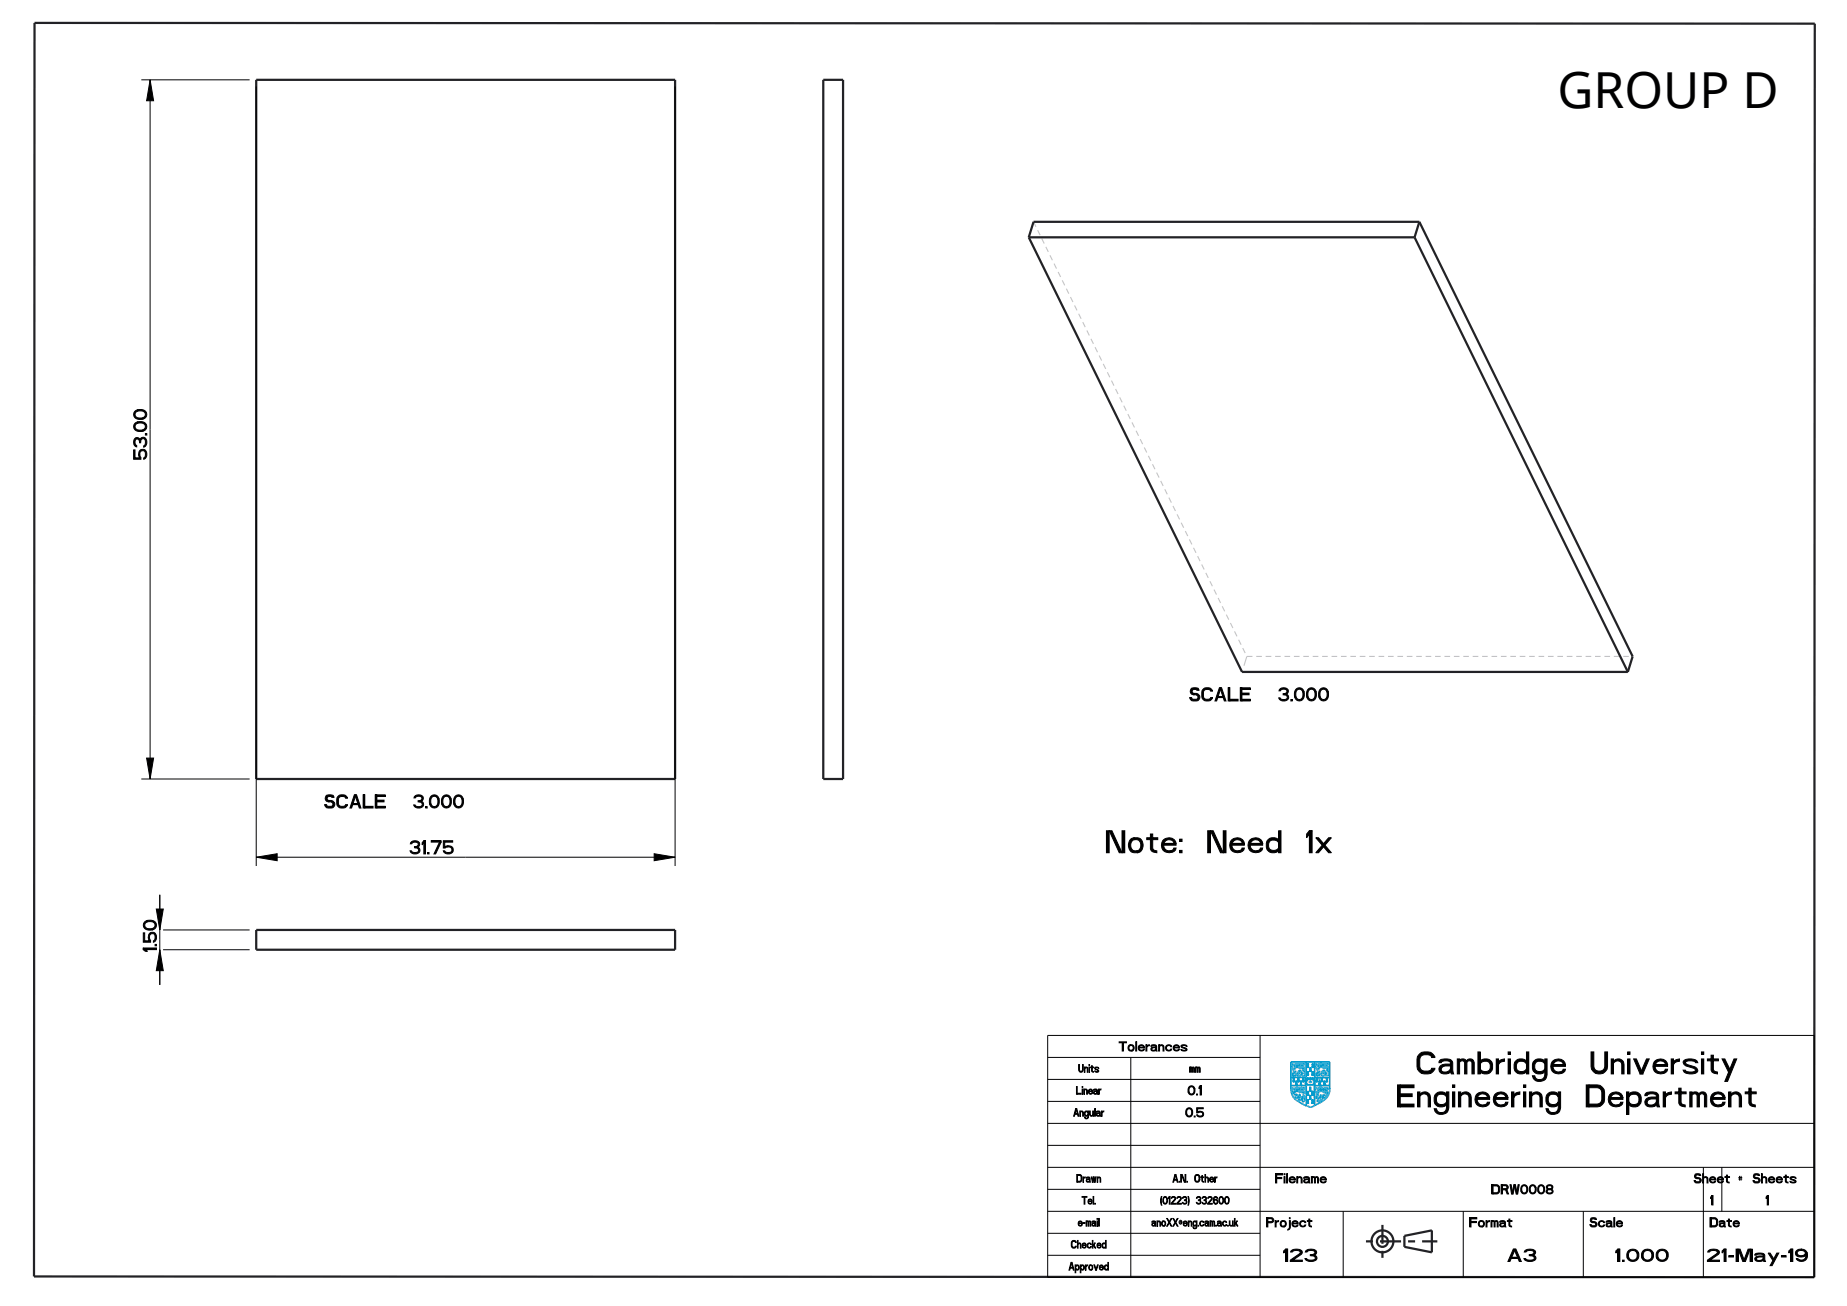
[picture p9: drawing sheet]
<svg xmlns="http://www.w3.org/2000/svg" width="420mm" height="297mm" viewBox="0 0 420 297" stroke-linecap="round" stroke-linejoin="round" font-family="sans-serif">
<path d="M310.6 282.3h16.2M314.4 286v-7.4" fill="none" stroke="#222226" stroke-width=".51" stroke-dasharray="1.6 1.6 4.8 1.6" stroke-linecap="butt"/>
<g fill="none" stroke="#222226" stroke-width=".51">
<path d="M7.9 5.2l404.8 .2-.1 285.1-404.9-.2zM58.3 18.2h95.2v159h-95.2zM187.2 18.2h4.5v159h-4.5zM233.9 54l48.5 98.8h87.8M233.9 54h87.8M321.7 54l48.5 98.8M322.8 50.4h-87.8l-1.1 3.6M322.8 50.4l48.5 98.9-1.1 3.5M322.8 50.4l-1.1 3.6M58.3 211.5h95.2v4.5h-95.2zM319.4 281.1l6.2-1.3v5l-6.2-1.3z"/>
<circle cx="314.4" cy="282.3" r="1.25"/>
<circle cx="314.4" cy="282.3" r="2.5"/>
</g>
<g fill="none" stroke="#09c" stroke-width=".38">
<path d="M293.5 246.9h3.5v4.6M293.7 242.4v.1M293.7 242.5h.1M293.7 242.5l.5 1.3M293.8 242.4h-.1M293.9 242v-.1l.2 .2M293.9 242v.3l-.1 .1M293.9 242h.1M293.9 244.2h.1M293.9 244.1h.1M293.9 244.1v.1M293.9 244.7h.1"/>
<path d="M293.9 247.5l-.1 .3 .4 1 .2 .2 .3-.2 .3 .2-.1 .2-.3-.1v.5l.4 .1 .6-.9 .1 .9h-.4l-.1 .4a.56 .56 0 0 0 .7-.1 .56 .56 0 0 0 .1-.7l.3 .4-.3 .6h.2l.1 .3 .2-.3a1.04 1.04 0 0 0-.1-1.3M293.9 247.4v.1M293.9 244.6h.1M293.9 244.6v.1M293.9 244.5v.1M293.9 244.5h.1M293.9 245.9h.5h-.4M294 244.1h-.1M294 244.4l-.1 .1M294 244.1h.2M294 244h.1M294 244v.1"/>
<path d="M294 244.2l.1 .1M294 244.2h.1M294 247.4h-.1M294 247.4h.1M294 244.4h.1M294 244.7h.1M294 247.4l.2 .2M294.1 244.3h.1M294.1 244.3l-.1 .1M294.1 245.7h.2M294.1 244h.1M294.1 244.7h-.1"/>
<path d="M294.1 244.7h.1M294.1 242.1h.1M294.1 242.1l.1 .2M294.2 244l.1 .1M294.2 244.1h.1M294.2 244.6l-.2 .1M294.2 245.2v.9M294.2 247.6h.1M294.2 244.6h.1M294.2 247.6l.1 .2M294.2 243.8h.1M294.2 244.6l-.1 .1"/>
<path d="M294.2 242.3l.1 .1M294.3 243h.1M294.3 244.1h.1M294.3 242.4h.1M294.3 243l.2 .2M294.3 244.6h-.1M294.3 245.7h-.2M294.3 247.8h.1M294.3 242.4v.1M294.3 247.8v.1M294.3 242.8v.2M294.3 244.6h.1"/>
<path d="M294.3 244.5v.1M294.3 242.5h.1M294.3 242.8h.1M294.3 244.5l.1 .1M294.3 244.5h.1M294.3 247.9h.1M294.4 244.6h.1M294.4 242.5v.2M294.4 242.7l-.1 .1M294.4 243.8h-.1M294.4 242.7h.1M294.4 244.6v.1"/>
<path d="M294.4 247.9v.2M294.4 245.8h-.4M294.4 244.1h-.1M294.4 247.6v.2a.38 .38 0 0 1 0 .7v-.3M294.4 248.1v.1M294.4 247.6h.1M294.4 244.7h.1M294.5 247.5l-.1 .1M294.5 243.7l-.2 .1M294.5 244.7h.1M294.5 244l-.2 .1M294.5 243.2h.1"/>
<path d="M294.5 244h.1M294.5 243.6v.1M294.5 247.5h.1M294.5 246.6h.5h-.5M294.6 244.6v.1M294.6 244.7h-.1M294.6 244.6h-.1M294.6 244.6h.1M294.6 243.6h-.1M294.6 242l-.3 .2 .3 .4-.1 .6M294.6 241.9h.1M294.6 244.5v.1"/>
<path d="M294.6 243.6h.1M294.6 244.5h.1M294.6 241.9v.1M294.6 244.4v.1M294.6 241.8l.1 .1M294.6 241.8v.1M294.6 246.5h.3M294.6 244.4h.1M294.6 243.5l.1 .1M294.7 243.6l-.2 .4M294.7 244.3l-.1 .1M294.7 242.2l.2 .2z"/>
<path d="M294.7 242.2h.1M294.7 244.3h.1M294.7 247.3l-.2 .2M294.7 247.6l.2 .2zM294.7 247.6h.1M294.8 245.9v.9M294.8 247.3h-.1M294.8 241.8l.3 .1M294.8 241.8h.1M294.8 244.2l-.1 .1M294.8 247.3h.1M294.8 242.5h.2v.3h-.2z"/>
<path d="M294.8 247.3h.3M294.8 244.1v.1M294.8 248l.3-.1-.1 .4h-.1zM294.9 246.4h-.2M294.9 244.1h-.1M294.9 244.1h.1M295 246.5h-.4M295 244.6h.1M295 242.2l.1-.1-.1 .3zM295 245.9h.5h-.5M295 247.7l.1-.1-.1 .3zM295 244.3h.1"/>
<path d="M295 244.2h.1M295 244.2v.1M295.1 244.2h.2M295.1 244.2h-.1M295.1 241.9h.1M295.1 247.3h.1M295.1 244.3h.1M295.1 244.3l-.1 .3M295.1 245.7h.3M295.2 241.9h.1M295.2 245.7h.2M295.2 241.9l.2 .5"/>
<path d="M295.2 247.6h-.1M295.2 247.3l.2 .2M295.2 245.2v.9M295.2 243.6l-.3 .5M295.3 245.2v.9M295.3 243.6h-.1M295.3 244.2h.1M295.3 242.4l-.1 .2 .2 .3 .7 .1M295.3 245.7h-.1M295.4 242.4h-.1M295.4 247.5h.1M295.4 247.9l-.1 .1a.81 .81 0 0 0 1 .5h.1"/>
<path d="M295.4 244.2h.1M295.4 247.8v.1M295.4 247.5v.1M295.4 244.2v.1M295.4 247.6v.2M295.4 244.3h.1M295.4 245.8h-.3M295.5 243.6h.1M295.5 247.6l.1 .4 .8 .4M295.5 242a.95 .95 0 0 0 .9 1M295.5 243.6l.1 .4M295.5 242h.1"/>
<path d="M295.5 243.5v.1M295.6 244v.1M295.6 243.5h-.1M295.6 244.1l-.1 .2M295.6 246.6l.5-.1-.5 .1M295.6 243.4l-.3 .2M295.6 243.4h.1M295.6 243.4v.1M295.6 246.5h.4h-.4M295.7 246.4h.3M295.7 243.4v.1M295.7 242.2l.6 .3"/>
<path d="M295.7 243.5h.1M295.7 242.2h.1M295.7 242.1v.1M295.7 246.4h.2M295.8 242.1h-.1M295.8 243.5v.1M295.8 247.6v.2l.3 .1a.58 .58 0 0 1 .6 .8M295.8 247.6h.1M295.8 247.6l.6 .2M295.8 245.8v1M295.9 243.8l.1 .2M295.9 243.7v.1"/>
<path d="M295.9 243.7h.1M295.9 243.7l.3 .2M295.9 246.3l-.1 .1M295.9 244.2l-.2 .4a.22 .22 0 0 1-.2 .2 .22 .22 0 0 1-.3-.2h-.2M296 244.2h-.1M296 244v.1M296 244.1v.1M296 244.1h.1M296 244.2l.1 .2M296 244.2h.1M296.1 244.4h.1M296.1 244.4v.3"/>
<path d="M296.1 243h.1M296.1 244.7h.1M296.1 244.2h-.1M296.1 245.9h.5M296.2 245.9h.4M296.2 244.2h.1M296.2 244.2h-.1M296.2 243.9h.1M296.2 243.9l.2 .2-.1 .1M296.2 243h.1M296.2 245.7h.3M296.3 245.7h.2"/>
<path d="M296.3 248.8v.1M296.3 248.9h.1M296.3 244.7h-.1M296.3 242.5h.1M296.3 248.9l.1 .1M296.4 244.7h-.1M296.4 242.5l.2 .2M296.4 248.7l-.1 .1M296.4 248.7h.1M296.4 248.4h.1M296.4 244.6v.1M296.4 245.2v.9"/>
<path d="M296.4 244.6h.1M296.4 248.4l.1 .1M296.4 244.6l.2 .1M296.4 248.7h.2M296.4 248.5h.1M296.4 243h.1M296.5 245.7h-.2M296.5 243h-.2M296.5 247.7l-.1 .1M296.5 241.8h.1M296.5 241.8l-.2 .1-.4-.1-.4 .2M296.5 247.2v.2a.71 .71 0 0 0-1 .2"/>
<path d="M296.5 243.7h.1M296.6 247.2l.1 .3-.2 .2M296.6 247.2h-.1M296.6 241.8a.39 .39 0 0 1-.2 .5 .39 .39 0 0 1-.6-.2M296.6 244.7h.1M296.6 242.7h.1M296.6 245.8h-.4M296.6 247.3h.1M296.6 242.7l.1 .4M296.6 243.7h.1M296.6 243.5v.1M296.6 243.5h.1"/>
<path d="M296.6 243.6v.1M296.6 243.6l.1 .1M296.7 243.7v.9l-.1 .1M296.7 243.5l-.1 .1M296.7 248.7h-.1M296.7 243.2l-.5 .1 .3 .4M296.7 243.1v.1M296.9 245.2h2.1v1.5h-2.1zM297 245.4h.2M297 245.5v1.1M297 241.5v3.5h-3.5M297.1 245.7h.2"/>
<path d="M297.1 245.7h.1M297.1 246.4h.2M297.2 246.4h-.1M297.2 250.8h.4l-.4 .1M297.2 246.4h.1M297.2 244.4l.4 .1-.4-.1M297.2 242.7l.5-.1-.5 .1M297.2 248.9l.5 .1-.5-.1M297.2 246.3l.1 .1M297.2 245.1v.4h.3v-.4h-.2M297.2 246.3v.1M297.3 250.7h.3"/>
<path d="M297.3 244.3h.3M297.3 250.7h.2M297.3 244.3h.2M297.3 242.5h.3M297.3 248.8h.3M297.3 245.7h.1M297.3 242.6h.3M297.3 246.4h.1M297.4 243.7v1M297.4 250.1v1M297.4 248.2l.1 .9M297.5 242.9l-.1-1v1"/>
<path d="M297.5 241.9v1M297.5 248.2v1M297.5 245.4h.3M297.5 250.6h-.2M297.5 244.2h-.2M297.5 242.4h-.1M297.5 248.7h-.1M297.6 250.8h-.4M297.6 244.3l-.4 .1M297.6 242.6h-.3M297.6 248.8h-.3M297.7 246h.5a.27 .27 0 0 1-.2 .2 .27 .27 0 0 1-.3-.2z"/>
<path d="M297.7 249.9l.5-.1-.5 .1M297.7 247.9l.5 .1h-.5M297.7 243.6l.5-.1-.5 .1M297.8 249.7h.3M297.8 247.8h.3M297.8 247.9h.3M297.8 243.4h.3M297.8 245.1h.3v.4h-.3v-.4M297.9 249.7h.1M297.9 243.4h.2M297.9 247.2v1M297.9 249.1v1"/>
<path d="M297.9 251.8v.1M298 251.8h-.1M298 251.8h.1M298 242.8l-.1 1M298 247.7h-.1M298 249.6h-.1M298.1 243.3h-.2M298.1 251.8h-.1M298.1 245.4h.3M298.1 249.8h-.3M298.1 247.9h-.3M298.1 247.9h-.4"/>
<path d="M298.2 243.5h-.4M298.2 248.9l.5 .1-.5-.1M298.2 250.8h.5h-.5M298.3 242.7l.4-.1-.4 .1M298.3 244.4h.4h-.4M298.3 250.7h.3M298.3 248.8h.3M298.4 244.3h.2M298.4 250.6h.2M298.4 242.5h.3M298.4 245.1h.2v.4h-.2v-.4M298.4 242.6h.2"/>
<path d="M298.4 242.4h.2l-.2 .1M298.5 248.2v.9M298.5 250.1v.9M298.5 243.7v1M298.5 248.2v1M298.5 242.9v-1v1M298.5 241.9v1M298.5 250.6h-.1M298.5 248.7h-.1M298.6 246.4l.1 .1M298.6 244.2h-.2M298.6 246.4h.2"/>
<path d="M298.6 246.4h.1M298.6 245.7l.1 .1M298.6 245.7h.1M298.6 245.3h.3M298.7 250.7l-.4 .1h.4M298.7 248.9h-.4M298.7 248.8h-.4M298.7 244.3l-.4 .1M298.7 242.6h-.4M298.7 244.4h-.5M298.7 245.7h.1M298.7 245.7h-.1"/>
<path d="M298.8 246.4l-.1 .1M298.8 245.7h.1M298.8 245.7l-.1 .1M298.9 245.5v1.1M298.9 251.4a5.2 5.2 0 0 0 3.3-2.7l.2-7.2h-8.9v6.1a3.5 3.5 0 0 0 2.4 3.3l2 1M298.9 251.4l-.8 .4M298.9 241.5v3.5h3.5M299.1 247.9h.1M299.1 247.8v.1M299.1 247.9l.4 1 .3-.1 .1 .2-.1 .3h-.6l.2 .2-.2 .3h.5l.7-.9-.1 .8-.2 .1a.55 .55 0 0 0-.5 .8l.1-.1a1.3 1.3 0 0 0 1.1-.7l-.1-.4 .2-.5 .3 .2-.4 .3 .3 .4 .9-1.4-1-.7h1v-.3l-.2 .1a.51 .51 0 0 0-.8-.1 .51 .51 0 0 0 .1 .8l.5 .4-.7-.2M299.1 247.8h.1M299.2 247.4l.3 .1"/>
<path d="M299.2 247.4l.1 .3-.2 .1M299.2 247.4h.1M299.2 242.3l.5 1.5M299.2 242.3l.1 .1M299.2 245.9h.5h-.5M299.3 244.1h.1M299.3 244v.1M299.3 245.7h.3M299.3 244.1l.1 .1M299.3 244.7h.1M299.4 244.5h.1M299.4 244.6l-.1 .1"/>
<path d="M299.4 244.6h.1M299.4 244.1v.1M299.4 244.6v.1M299.4 244.5v.1M299.4 244h-.1M299.4 244.4v.1M299.4 244.7h.1M299.4 245.7h.2M299.4 244l-.1 .1M299.4 244.4h.1M299.4 244.2h.1M299.5 244.6l-.1 .1"/>
<path d="M299.5 247.5h.1M299.5 244.2h.1M299.5 245.2v.9M299.5 244.3l-.1 .1M299.5 244h.1M299.5 244h-.1M299.5 244.6h.1M299.5 244.2v.1M299.5 244.3h.1M299.5 247.5l.1 .2M299.6 244.6h-.1M299.6 245.7h-.2"/>
<path d="M299.6 242v.1M299.6 242l-.3-.1v.5M299.6 244h.1M299.6 248.4h.1M299.6 247.7v.1M299.6 242.1l.2 .3M299.6 244.6h.1M299.6 248.4l.2 .2M299.6 247.8h.1M299.6 247.8l.1 .1M299.6 248.2v.2M299.7 247.9v.2"/>
<path d="M299.7 248.2h-.1M299.7 245.8h-.4M299.7 244.6h-.1M299.7 243h.1M299.7 244h.1M299.7 244.5v.1M299.7 243v.1M299.7 244.5h.1M299.7 247.5l.2 .5-.1 .6M299.7 248.1v.1M299.7 248.1h.1M299.7 243.1l.1 .1"/>
<path d="M299.7 247.5h.1M299.8 244.4v.1M299.8 244.4l-.1 .1M299.8 244.5v.1M299.8 244.5h-.1M299.8 244.5h.1M299.8 243.7l-.1 .1M299.8 242.7l-.1 .3M299.8 242.4v.1M299.8 242.5v.2M299.8 242.7h.1M299.8 243.2h.1"/>
<path d="M299.8 244.6h.1M299.8 244.6l.1 .1M299.8 248.6h.1M299.8 246.5l.5 .1M299.9 242l-.1 .1a.91 .91 0 0 1 0 1.1M299.9 244h-.1M299.9 244.7h.1M299.9 244h.1M299.9 242h.1M299.9 247.3h.1M299.9 247.4l-.2 .1M299.9 246.4h.3"/>
<path d="M299.9 247.3v.1M299.9 244.6v.1M299.9 244.6h.1M300 247.2l.1 .1M300 247.2l-.1 .1M300 244.5l-.1 .1M300 243.5l-.2 .2M300 244.5h.1M300 243.5h.1M300 244.4v.1M300 244.4h.1M300.1 244.4h-.1"/>
<path d="M300.1 247.6l.1 .2zM300.1 247.6h.1M300.1 243.5h-.1M300.1 245.8v1M300.1 244.3v.1M300.1 243.5l-.2 .5M300.1 247.2l.4 .1M300.1 242.1l.2 .2-.2-.2M300.1 247.2h.1M300.1 242.1h.1M300.2 247.9h.2l-.1 .3h-.1zM300.2 246.3h-.2"/>
<path d="M300.2 241.8l-.3 .2M300.2 241.8h.4M300.2 241.8h.1M300.2 242.5l.3-.1-.1 .3-.1 .1zM300.3 246.5h-.4M300.3 244l-.2 .3M300.3 244h.1M300.3 247.6l.2-.1-.2 .3zM300.4 245.8h.4M300.4 242.2l.2-.1-.2 .3zM300.5 245.7h.2M300.5 245.8h.2"/>
<path d="M300.5 244.2v.1M300.5 244.1v.1M300.5 244.1h.1M300.5 247.3h.1M300.5 244.4l-.1 .1 .1 .2 .5-.1M300.5 244.3v.1M300.5 247.3l.2 .5M300.5 244.3h.1M300.6 245.1v1M300.6 241.8h.1M300.6 241.8l.1 .2M300.7 243.6l-.4 .4"/>
<path d="M300.7 247.8l-.1 .2 .2 .4M300.7 245.6h-.2M300.7 243.5v.1M300.7 247.8h.1M300.7 244.1h.1M300.7 244.1h-.2M300.7 242h.1M300.8 242h.1M300.8 242.4l-.1 .1a.75 .75 0 0 0 .9 .5M300.8 244.1v.1M300.8 242.3v.1M300.8 242v.1"/>
<path d="M300.8 245.8h-.4M300.8 242.1h.1M300.8 244.2h.1M300.8 245.8l-.4 .1M300.8 242.2v.1M300.9 248.4h-.1M300.9 242.1v.1M300.9 242.2l.1 .3 .9 .5M300.9 244.2h.1M300.9 243.5v.1M300.9 243.6l.1 .4M300.9 243.6h.1"/>
<path d="M300.9 243.5h.1M300.9 246.6l.5-.1-.5 .1M301 244.2h-.1M301 246.5h.4h-.4M301 244h.1M301 243.4l-.1 .1M301 244.2h.1M301 244v.1M301 244.1v.1M301 243.4h.1M301 244.6h.1M301 246.4h.3"/>
<path d="M301.1 243.4h-.1M301.1 243.4l-.4 .1M301.1 243.4h.1M301.1 246.4h.2M301.2 245.8v1M301.2 242.1l.2 .2M301.2 243.4h.1M301.2 242.1h.1M301.2 243.4v.1M301.2 243.5h.1M301.3 246.3l-.2 .1M301.3 243.7v.1"/>
<path d="M301.3 243.7l.1 .1M301.3 243.7h.1M301.3 243.8h.1M301.3 243.8l.1 .3M301.4 244.2l-.4 .4M301.4 244.2h.1M301.4 243.8h.1M301.4 242.3h.1M301.4 244.3v.1M301.4 244.1v.1M301.4 244.4h.1M301.4 243.8l.4 .2v.2"/>
<path d="M301.4 244.1h.1M301.4 242.3l.1 .1a.62 .62 0 0 1 .6 .7M301.4 244.2v.1M301.5 244.2h-.1M301.5 245.9h.4h-.4M301.5 244.4h.1M301.5 244.4h-.1M301.5 244.5l.1 .2 .2-.1M301.5 244.4v.1M301.6 245.7h.3M301.6 243h.1M301.6 244.1l-.1 .1"/>
<path d="M301.6 244.1l.1 .1M301.6 245.7h.2M301.7 243h.1M301.7 244.2h.1M301.7 243.3h.1M301.7 243.3v.1M301.7 243.2v.1M301.7 243.4l.3 .2M301.7 243.2h.1M301.7 245.2v.9M301.8 244.2h-.1M301.8 245.7h-.2"/>
<path d="M301.8 244.6h.1M301.8 243h.1M301.9 244.6h-.1M301.9 244.6h.2M301.9 245.8h-.4M301.9 241.7l-.1 .2a.65 .65 0 0 0-.9 .2M301.9 241.7l.2 .3-.3 .3-.6-.2M301.9 241.7h.1M302 241.8h.1M302 243.5l.1 .1M302 243.5h.1M302.1 243.5v.1"/>
<path d="M302.1 243.6h-.1M302.1 243.6h.1M302.1 243.2h-.3M302.1 243.6v1M302.1 243.1v.1M302.1 244.6h.1M302.3 246.9h-3.4v4.5M302.4 247.6v.1"/>
<circle cx="294.2" cy="245.3" r=".08"/>
<circle cx="294.8" cy="246" r=".06"/>
<circle cx="294.8" cy="246" r=".08"/>
<circle cx="295.3" cy="245.3" r=".06"/>
<circle cx="295.3" cy="245.3" r=".08"/>
<circle cx="295.8" cy="246" r=".06"/>
<circle cx="295.8" cy="246" r=".08"/>
<circle cx="296.4" cy="245.3" r=".06"/>
<circle cx="296.4" cy="245.3" r=".08"/>
<circle cx="297.4" cy="243.8" r=".06"/>
<circle cx="297.4" cy="250.2" r=".06"/>
<circle cx="297.4" cy="250.2" r=".08"/>
<circle cx="297.4" cy="243.8" r=".08"/>
<circle cx="297.4" cy="242.1" r=".06"/>
<circle cx="297.4" cy="248.3" r=".06"/>
<circle cx="297.4" cy="242.1" r=".08"/>
<circle cx="297.4" cy="248.3" r=".08"/>
<circle cx="297.9" cy="249.2" r=".06"/>
<circle cx="297.9" cy="247.4" r=".06"/>
<circle cx="297.9" cy="247.4" r=".08"/>
<circle cx="297.9" cy="249.3" r=".08"/>
<circle cx="298" cy="243" r=".06"/>
<circle cx="298" cy="243" r=".08"/>
<circle cx="298.5" cy="248.3" r=".06"/>
<circle cx="298.5" cy="250.2" r=".06"/>
<circle cx="298.5" cy="248.3" r=".08"/>
<circle cx="298.5" cy="250.2" r=".08"/>
<circle cx="298.5" cy="243.8" r=".06"/>
<circle cx="298.5" cy="243.8" r=".08"/>
<circle cx="298.5" cy="242.1" r=".06"/>
<circle cx="298.5" cy="242.1" r=".08"/>
<circle cx="299.5" cy="245.3" r=".06"/>
<circle cx="299.5" cy="245.3" r=".08"/>
<circle cx="300.1" cy="245.9" r=".06"/>
<circle cx="300.1" cy="245.4" r=".06"/>
<circle cx="300.1" cy="245.9" r=".08"/>
<circle cx="300.6" cy="245.3" r=".06"/>
<circle cx="300.6" cy="245.3" r=".08"/>
<circle cx="301.2" cy="246" r=".06"/>
<circle cx="301.2" cy="246" r=".08"/>
<circle cx="301.7" cy="245.3" r=".06"/>
<circle cx="301.7" cy="245.3" r=".08"/>
</g>
<g fill="none" stroke="#c2c2cc" stroke-width=".25">
<path d="M235 50.4l.6 1.2M236 52.3l.5 1.2M236.9 54.2l.5 1.2M237.8 56.1l.6 1.2M238.8 58l.5 1.2M239.7 59.9l.5 1.2M240.6 61.8l.6 1.2M241.6 63.7l.5 1.2M242.5 65.7l.5 1.1M243.4 67.6l.6 1.1M244.4 69.5l.5 1.1M245.3 71.4l.5 1.1"/>
<path d="M246.2 73.3l.6 1.1M247.1 75.2l.6 1.1M248.1 77.1l.5 1.1M249 79l.6 1.1M249.9 80.9l.6 1.1M250.9 82.8l.5 1.1M251.8 84.7l.6 1.1M252.7 86.6l.6 1.1M253.7 88.5l.5 1.1M254.6 90.4l.6 1.1M255.5 92.3l.6 1.1M256.5 94.2l.5 1.1"/>
<path d="M257.4 96.1l.6 1.1M258.3 98l.6 1.1M259.3 99.9l.5 1.1M260.2 101.8l.6 1.1M261.1 103.7l.6 1.1M262.1 105.6l.5 1.1M263 107.5l.6 1.1M263.9 109.4l.6 1.1M264.9 111.3l.5 1.1M265.8 113.2l.6 1.1M266.7 115.1l.6 1.1M267.7 117l.5 1.1"/>
<path d="M268.6 118.9l.6 1.1M269.5 120.8l.6 1.1M270.5 122.7l.5 1.1M271.4 124.6l.6 1.1M272.3 126.5l.6 1.1M273.3 128.4l.5 1.1M274.2 130.3l.6 1.1M275.1 132.2l.6 1.1M276.1 134.1l.5 1.1M277 136l.6 1.1M277.9 137.9l.6 1.1M278.9 139.8l.5 1.1"/>
<path d="M279.8 141.7l.6 1.1M280.7 143.6l.6 1.1M281.7 145.5l.5 1.1M282.6 147.4l.6 1.1M284.8 149.3h-1.3l-.6 2.1M285.7 149.3h1.2M287.8 149.3h1.3M289.9 149.3h1.3M292.1 149.3h1.3M294.2 149.3h1.3M296.4 149.3h1.2M298.5 149.3h1.3"/>
<path d="M300.6 149.3h1.3M302.8 149.3h1.3M304.9 149.3h1.3M307.1 149.3h1.2M309.2 149.3h1.3M311.3 149.3h1.3M313.5 149.3h1.3M315.6 149.3h1.3M317.8 149.3h1.2M319.9 149.3h1.3M322 149.3h1.3M324.2 149.3h1.3"/>
<path d="M326.3 149.3h1.3M328.5 149.3h1.2M330.6 149.3h1.3M332.7 149.3h1.3M334.9 149.3h1.3M337 149.3h1.3M339.2 149.3h1.2M341.3 149.3h1.3M343.4 149.3h1.3M345.6 149.3h1.3M347.7 149.3h1.3M349.9 149.3h1.2"/>
<path d="M352 149.3h1.3M354.1 149.3h1.3M356.3 149.3h1.3M358.4 149.3h1.3M360.6 149.3h1.2M362.7 149.3h1.3M364.8 149.3h1.3M367 149.3h1.3M369.1 149.3h1.3"/>
</g>
<g fill="#000">
<path d="M34.1 18.2l.8 4.7h-1.6zM271.5 157.7a1.01 1.01 0 0 1 1.3 1.2 1.27 1.27 0 0 1-2.3-.3h.5v.3l.3 .1h.7l.3-.2v-.5l-.3-.3h-.5zM270.9 156.5l.6-.1a.87 .87 0 0 1 1.2 .6h-.5l-.3-.2-.6 .1-.2 .4 .4 .4v.3a.84 .84 0 0 1-.8-.5 .84 .84 0 0 1 .2-1zM273.7 156.7a1.25 1.25 0 0 1 2 .5h-.4a.9 .9 0 0 0-.9-.4 .9 .9 0 0 0-.7 .6v1a.65 .65 0 0 0 .6 .6h.7l.3-.4h.4a1.28 1.28 0 0 1-1.3 .8 1.28 1.28 0 0 1-1.1-1v-1.4zM33.3 172.4h1.6l-.8 4.8zM58.3 194.9l4.7-.8v1.6zM74.8 182a1.01 1.01 0 0 1 1.3 1.2 1.27 1.27 0 0 1-2.3-.2h.5v.2l.3 .2h.7l.3-.2v-.6l-.3-.2h-.5zM74.2 180.9l.6-.1a.87 .87 0 0 1 1.2 .5h-.5l-.3-.2-.6 .1-.2 .4 .4 .4v.4a.84 .84 0 0 1-.8-.6 .84 .84 0 0 1 .2-.9zM77 181a1.25 1.25 0 0 1 2 .5h-.4a.9 .9 0 0 0-.9-.4 .9 .9 0 0 0-.7 .7v.9a.65 .65 0 0 0 .6 .7l.7-.1 .3-.3h.4a1.28 1.28 0 0 1-1.3 .8 1.28 1.28 0 0 1-1.1-1.1v-1.3zM148.8 194.1l4.7 .8-4.7 .8zM36.3 216l.8 4.7h-1.6zM35.5 206.7h1.6l-.8 4.8z"/>
<path d="M264.1 272.1h.1l-.2 .9 .2 1.1a2.38 2.38 0 0 1-.1-2zM339.5 269.4l1.1 .1 .4 .4v1.2l-.4 .4h-1.1v-.2l1-.1 .2-.4-.1-1-1.1-.1zM351.9 269.6a.69 .69 0 0 1 .9-.2 .69 .69 0 0 1 .2 .9l-.5 .2v-.1l.3-.2a.5 .5 0 0 0-.3-.6 .5 .5 0 0 0-.6 .3h-.3zM351.6 271h.2a.63 .63 0 0 0 .6 .3 .63 .63 0 0 0 .6-.5l-.3-.2-.4-.1v-.1a.65 .65 0 0 1 .9 .6 .65 .65 0 0 1-1 .5l-.5-.2z"/>
</g>
<g fill="none" stroke="#000" stroke-width=".23">
<path d="M32.1 18.2h24.7M34.1 18.2l.8 4.7h-1.6zM34.1 18.2v159M58.3 19.7v177.2M153.5 19.7v177.2M270.9 156.5l.6-.1a.87 .87 0 0 1 1.2 .6h-.5l-.3-.2-.6 .1-.2 .4 .4 .4v.3a.84 .84 0 0 1-.8-.5 .84 .84 0 0 1 .2-1zM271.5 157.7a1.01 1.01 0 0 1 1.3 1.2 1.27 1.27 0 0 1-2.3-.3h.5v.3l.3 .1h.7l.3-.2v-.5l-.3-.3h-.5zM273.7 156.7a1.25 1.25 0 0 1 2 .5h-.4a.9 .9 0 0 0-.9-.4 .9 .9 0 0 0-.7 .6v1a.65 .65 0 0 0 .6 .6h.7l.3-.4h.4a1.28 1.28 0 0 1-1.3 .8 1.28 1.28 0 0 1-1.1-1v-1.4zM32.1 177.2h24.7M33.3 172.4h1.6l-.8 4.8zM58.3 194.9l4.7-.8v1.6zM58.3 194.9h95.2"/>
<path d="M74.2 180.9l.6-.1a.87 .87 0 0 1 1.2 .5h-.5l-.3-.2-.6 .1-.2 .4 .4 .4v.4a.84 .84 0 0 1-.8-.6 .84 .84 0 0 1 .2-.9zM74.8 182a1.01 1.01 0 0 1 1.3 1.2 1.27 1.27 0 0 1-2.3-.2h.5v.2l.3 .2h.7l.3-.2v-.6l-.3-.2h-.5zM77 181a1.25 1.25 0 0 1 2 .5h-.4a.9 .9 0 0 0-.9-.4 .9 .9 0 0 0-.7 .7v.9a.65 .65 0 0 0 .6 .7l.7-.1 .3-.3h.4a1.28 1.28 0 0 1-1.3 .8 1.28 1.28 0 0 1-1.1-1.1v-1.3zM148.8 194.1l4.7 .8-4.7 .8zM35.5 206.7h1.6l-.8 4.8zM36.3 216l.8 4.7h-1.6zM36.3 203.5v20.5M37.1 216h19.7M37.1 211.5h19.7M238.2 235.5h174.3v55h-174.3zM286.5 235.5v55M238.2 255.5h174.3"/>
<path d="M238.2 250.5h48.3M238.2 245.5h48.3M238.2 240.5h48.3M257.1 240.5v50M238.2 275.5h174.3M238.2 270.5h48.3M238.2 265.5h174.3M238.2 260.5h48.3M264.1 272.1h.1l-.2 .9 .2 1.1a2.38 2.38 0 0 1-.1-2zM305.4 275.5v15M332.7 275.5v15M339.3 269.4h.2v2.1h-.2z"/>
<path d="M339.5 269.4l1.1 .1 .4 .4v1.2l-.4 .4h-1.1v-.2l1-.1 .2-.4-.1-1-1.1-.1zM351.6 271h.2a.63 .63 0 0 0 .6 .3 .63 .63 0 0 0 .6-.5l-.3-.2-.4-.1v-.1a.65 .65 0 0 1 .9 .6 .65 .65 0 0 1-1 .5l-.5-.2zM351.9 269.6a.69 .69 0 0 1 .9-.2 .69 .69 0 0 1 .2 .9l-.5 .2v-.1l.3-.2a.5 .5 0 0 0-.3-.6 .5 .5 0 0 0-.6 .3h-.3zM360 275.5v15M387.3 265.5v25M391.5 265.5v10M238.2 285.5h48.3M238.2 280.5h48.3"/>
</g>
<path d="M339.4 269.4v2.1" fill="none" stroke="#000" stroke-width=".26"/>
<text font-size="11.3" x="354.2" y="24.6">GROUP D</text>
<g font-size="6.5">
<text x="251.6" y="193.9">Note: Need 1x</text>
<text x="320" y="244.2">Cambridge University</text>
<text x="316.1" y="251.7">Engineering Department</text>
</g>
<g font-size="3.9">
<text x="33.4" y="104.4" transform="rotate(-90 33.4 104.4)">53.00</text>
<text x="274.4" y="159.4">SCALE</text>
<text x="290.9" y="159.4">3.000</text>
<text x="77.7" y="183.8">SCALE</text>
<text x="94.2" y="183.8">3.000</text>
<text x="93.2" y="194.2">31.75</text>
<text x="35.6" y="216.3" transform="rotate(-90 35.6 216.3)">1.50</text>
</g>
<g font-size="3.6">
<text x="291.7" y="286.9">123</text>
<text x="343.5" y="286.9">A3</text>
<text x="366.6" y="286.9">1.000</text>
<text x="387.2" y="286.9">21-May-19</text>
</g>
<g font-size="2.7">
<text x="254.2" y="239">Tolerances</text>
<text x="269.4" y="249">0.1</text>
<text x="269.4" y="254">0.5</text>
<text x="289.4" y="269">Filename</text>
<text x="385.3" y="269">Sheet</text>
<text x="395.5" y="269"># Sheets</text>
<text x="340.7" y="271.5">DRW0008</text>
<text x="388.6" y="274">1</text>
<text x="401.2" y="274">1</text>
<text x="288" y="279">Project</text>
<text x="334.2" y="279">Format</text>
<text x="361.5" y="279">Scale</text>
<text x="388.8" y="279">Date</text>
</g>
<g font-size="2.3">
<text x="245" y="243.8">Units</text>
<text x="270.7" y="243.8">mm</text>
<text x="244.4" y="248.8">Linear</text>
<text x="243.9" y="253.8">Angular</text>
<text x="245" y="268.8">Drawn</text>
<text x="266.4" y="268.8">A.N. Other</text>
<text x="245.5" y="273.8">Tel.</text>
<text x="264.2" y="273.8">(01223) 332600</text>
<text x="244.4" y="278.8">e-mail</text>
<text x="262.3" y="278.8">anoXX@eng.cam.ac.uk</text>
<text x="243.9" y="283.8">Checked</text>
<text x="243.3" y="288.8">Approved</text>
</g>
</svg>
